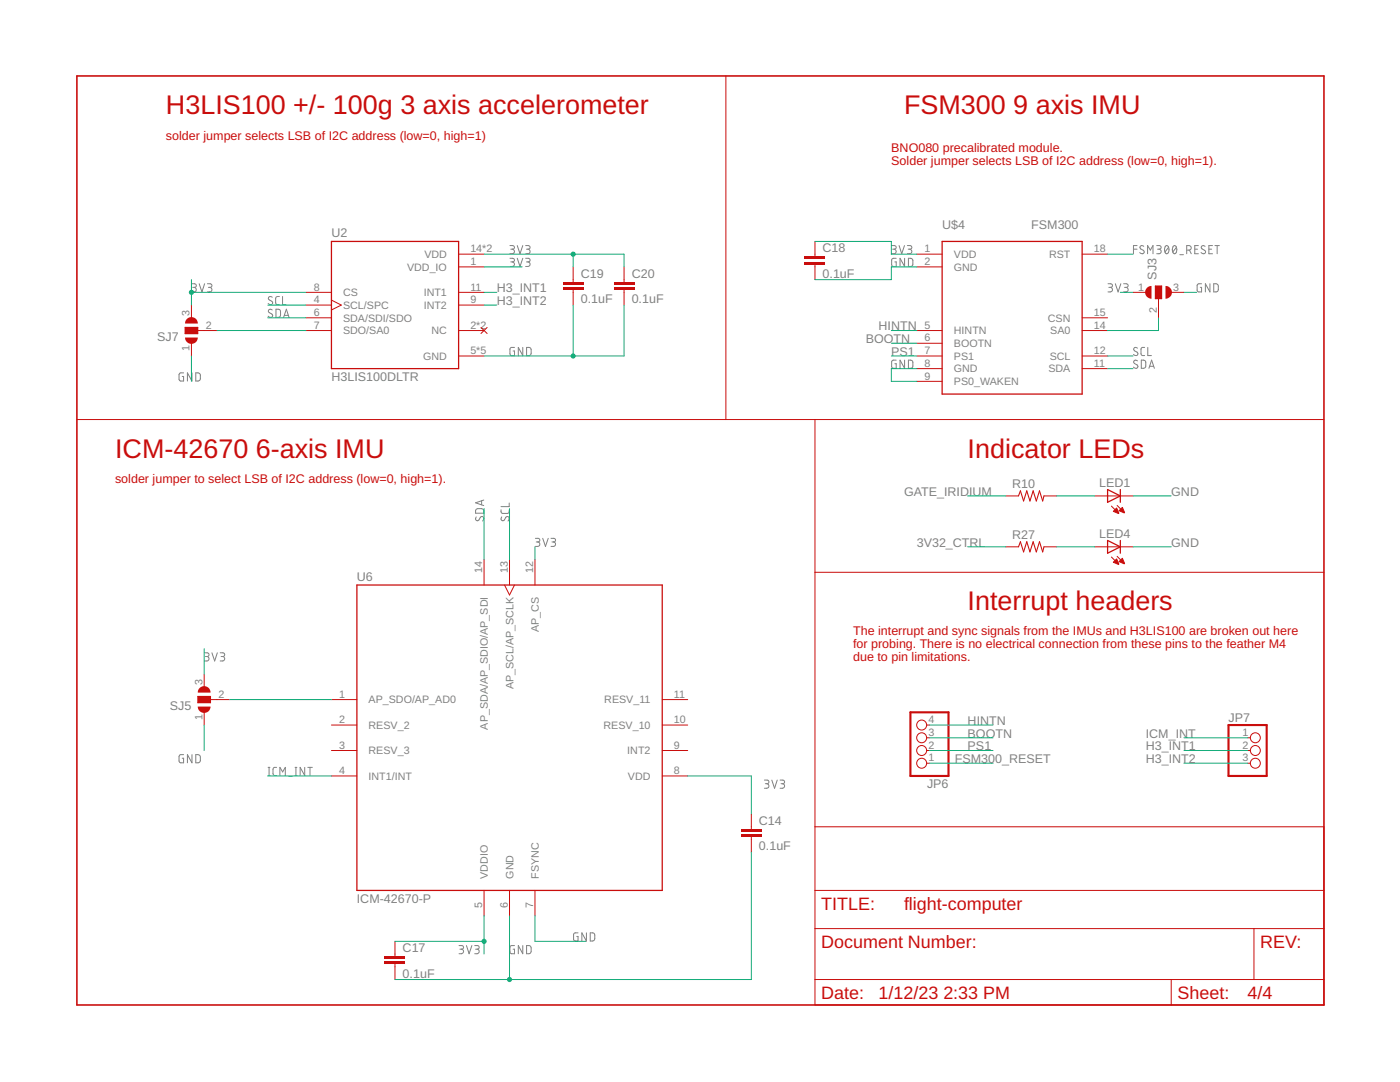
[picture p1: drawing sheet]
<svg xmlns="http://www.w3.org/2000/svg" width="279mm" height="216mm" viewBox="0 0 279 216" stroke-linecap="round" stroke-linejoin="round" font-family="sans-serif">
<g fill="none" stroke="#808080" stroke-width=".2">
<path d="M38.3 56.6h.5a.36 .36 0 0 1 .4 .4 .36 .36 0 0 1-.4 .3h-.3M38.7 57.3a.46 .46 0 0 1 .5 .5 .46 .46 0 0 1-.5 .5h-.4M39.8 56.6l.5 1.7 .5-1.7M41.4 56.6h.6a.36 .36 0 0 1 .3 .4 .36 .36 0 0 1-.3 .3h-.4M41.8 57.3a.46 .46 0 0 1 .5 .5 .46 .46 0 0 1-.5 .5h-.4M54.3 59.3l-.4-.1-.2 .1-.1 .2v.3l.6 .3a.38 .38 0 0 1 .2 .5 .38 .38 0 0 1-.6 .2l-.3-.2M55.8 59.2h-.6l-.2 .3 .1 1.2 .7 .1M56.4 59.2v1.6h.7M101.8 49h.5a.36 .36 0 0 1 .4 .4 .36 .36 0 0 1-.4 .3h-.4M101.8 51.5h.5a.36 .36 0 0 1 .4 .4 .36 .36 0 0 1-.4 .4h-.4M102.2 49.7a.46 .46 0 0 1 .5 .5 .46 .46 0 0 1-.5 .4h-.4M102.2 52.3a.46 .46 0 0 1 .5 .4 .46 .46 0 0 1-.5 .5h-.4"/>
<path d="M103.2 49l.6 1.6 .5-1.6M103.2 51.5l.6 1.7 .5-1.7M104.9 49h.5a.36 .36 0 0 1 .4 .4 .36 .36 0 0 1-.4 .3h-.3M104.9 51.5h.5a.36 .36 0 0 1 .4 .4 .36 .36 0 0 1-.4 .4h-.3M105.3 49.7a.46 .46 0 0 1 .5 .5 .46 .46 0 0 1-.5 .4h-.4M105.3 52.3a.46 .46 0 0 1 .5 .4 .46 .46 0 0 1-.5 .5h-.4M177.9 49h.6a.36 .36 0 0 1 .4 .4 .36 .36 0 0 1-.4 .3h-.4M178.4 49.7a.46 .46 0 0 1 .5 .5 .46 .46 0 0 1-.5 .4h-.5M178.9 51.5h-.6l-.3 .3v1.2l.2 .1 .7 .1v-.9h-.3M179.4 49l.6 1.6 .5-1.6M180.5 51.5v1.7l-.9-1.7v1.7M181.1 49h.5a.36 .36 0 0 1 .4 .4 .36 .36 0 0 1-.4 .3h-.3"/>
<path d="M181.3 51.5l.6 .1 .3 .2v1.1l-.3 .2-.6 .1zM181.5 49.7a.46 .46 0 0 1 .5 .5 .46 .46 0 0 1-.5 .4h-.4M221.1 56.6h.6a.36 .36 0 0 1 .3 .4 .36 .36 0 0 1-.3 .3h-.4M221.6 57.3a.46 .46 0 0 1 .4 .5 .46 .46 0 0 1-.4 .5h-.5M222.6 56.6l.5 1.7 .6-1.7M224.2 56.6h.6a.36 .36 0 0 1 .3 .4 .36 .36 0 0 1-.3 .3h-.4M224.7 57.3a.46 .46 0 0 1 .4 .5 .46 .46 0 0 1-.4 .5h-.5M226.2 49.7h.7M226.9 49h-.7v1.6M228.3 49.1l-.2-.1a.38 .38 0 0 0-.5 .2 .38 .38 0 0 0 .1 .5l.5 .3a.44 .44 0 0 1-.1 .6 .44 .44 0 0 1-.6-.2M229 50.6v-1.6l.6 .9 .5-.9v1.6M230.8 49h.6a.36 .36 0 0 1 .3 .4 .36 .36 0 0 1-.3 .3h-.4"/>
<path d="M231.3 49.7a.46 .46 0 0 1 .4 .5 .46 .46 0 0 1-.4 .4h-.5M232.6 49.1l.3-.1a.97 .97 0 0 1 0 1.6 1.02 1.02 0 0 1-.3-1.5zM233.2 49.4l-.7 .9M234.2 49.1l.2-.1a.97 .97 0 0 1 0 1.6 1.02 1.02 0 0 1-.2-1.5zM234.8 49.4l-.7 .9M235.5 50.8h.7M236.8 49.9h.5a.46 .46 0 0 0 .4-.4 .46 .46 0 0 0-.4-.5h-.5v1.6M237.4 49.9l.3 .7M238.4 49.7h.6M239.2 49h-.8v1.6h.8M239.8 56.6h-.5l-.4 .3v1l.2 .3 .7 .1v-1h-.3M240.5 49.1l-.4-.1-.3 .1-.1 .3 .1 .2 .6 .4a.38 .38 0 0 1 .1 .5 .38 .38 0 0 1-.5 .1l-.3-.2"/>
<path d="M241.3 49.7h.5M241.5 56.6v1.7l-.9-1.7v1.7M242 49h-.7v1.6h.7M242.2 56.6l.7 .1 .2 .2v.9l-.2 .4-.7 .1zM242.5 49h.9M242.9 49v1.6M36.6 74.4h-.6l-.2 .2-.1 1.1 .3 .3h.6v-.9h-.2M38.3 74.4v1.6l-.9-1.6v1.6M39.1 74.4l.7 .1a1.33 1.33 0 0 1 .1 1.3l-.2 .2h-.6zM54.3 61.8l-.4-.1-.2 .1-.1 .3v.2l.6 .4a.38 .38 0 0 1 .2 .5 .38 .38 0 0 1-.6 .1l-.3-.2M55.1 61.7h.6l.2 .3 .1 .9-.3 .4h-.6zM56.6 63.3l.5-1.6 .6 1.6"/>
<path d="M56.7 62.9h.9M102.7 69.3h-.7l-.2 .3v1l.2 .3 .7 .1v-1h-.3M104.3 69.3v1.7l-.9-1.7v1.7M105.1 69.3l.6 .1 .3 .2v.9l-.3 .4-.6 .1zM178.9 71.9h-.7l-.2 .2-.1 1 .3 .4h.7v-.9h-.3M180.5 71.9v1.6l-.9-1.6v1.6M181.3 71.9h.6l.3 .2v1.1l-.3 .2-.6 .1zM227 72l-.2-.1a.38 .38 0 0 0-.5 .1 .38 .38 0 0 0 .1 .5l.5 .3a.44 .44 0 0 1 0 .7 .44 .44 0 0 1-.7-.2M227 69.5l-.2-.1a.38 .38 0 0 0-.5 .1 .38 .38 0 0 0 .1 .5l.5 .3a.44 .44 0 0 1 0 .7 .44 .44 0 0 1-.7-.3M227.8 71.9h.6l.2 .2v1.1l-.2 .2-.6 .1zM228.4 69.3h-.5l-.2 .4v1l.2 .2 .5 .1M229.1 69.3v1.7h.7"/>
<path d="M229.3 73.5l.5-1.6 .6 1.6M229.4 73.1h.8M96.1 99.9v.8M96.5 99.8l-1.6 .5 1.6 .6M95 103.1v.2a.38 .38 0 0 0 .1 .6 .38 .38 0 0 0 .5-.2l.3-.5a.41 .41 0 0 1 .6 0 .41 .41 0 0 1-.1 .6l-.1 .2M95 101.6l.4-.1h.9l.2 .3v.6h-1.6zM100 101.7v.5l.4 .2h1l.2-.2v-.5M100.1 103.1l-.1 .2a.38 .38 0 0 0 .1 .6 .38 .38 0 0 0 .6-.2l.2-.5a.41 .41 0 0 1 .7 0 .41 .41 0 0 1-.1 .6l-.1 .2M101.6 100.4v.7h-1.6M106.8 107.4h.6a.36 .36 0 0 1 .3 .4 .36 .36 0 0 1-.3 .3h-.4M107.3 108.1a.44 .44 0 0 1 .4 .5 .44 .44 0 0 1-.4 .4h-.5M108.3 107.4l.6 1.6 .5-1.6"/>
<path d="M110 107.4h.5a.36 .36 0 0 1 .4 .4 .36 .36 0 0 1-.4 .3h-.3M110.4 108.1a.44 .44 0 0 1 .5 .5 .44 .44 0 0 1-.5 .4h-.4M40.8 130.3h.6a.37 .37 0 0 1 .3 .3 .37 .37 0 0 1-.3 .4h-.4M41.3 131a.44 .44 0 0 1 .4 .4 .44 .44 0 0 1-.4 .5h-.5M42.3 130.3l.5 1.6 .6-1.6M43.9 130.3h.6a.37 .37 0 0 1 .4 .3 .37 .37 0 0 1-.4 .4h-.4M44.4 131a.44 .44 0 0 1 .5 .4 .44 .44 0 0 1-.5 .5h-.5M36.6 150.6h-.6l-.2 .2-.1 1 .3 .4h.6v-.9h-.2M38.3 150.6v1.6l-.9-1.6v1.6M39.1 150.6h.6l.2 .3a1.33 1.33 0 0 1-.1 1.2l-.7 .1zM53.5 154.7h.4M53.5 153.1h.4"/>
<path d="M53.7 153.1v1.6M55.2 153.1h-.5l-.2 .4 .1 1.1 .6 .1M55.9 154.7v-1.6l.5 .9 .5-.9v1.6M57.6 154.9h.7M58.9 154.7h.3M58.9 153.1h.3M59.1 153.1v1.6M60.8 153.1v1.6l-.9-1.6v1.6M61.4 153.1h.9M61.9 153.1v1.6M152.5 155.7h.6a.36 .36 0 0 1 .4 .3 .36 .36 0 0 1-.4 .4h-.4M153 156.4a.46 .46 0 0 1 .5 .4 .46 .46 0 0 1-.5 .5h-.5"/>
<path d="M154 155.7l.6 1.6 .5-1.6M155.7 155.7h.5a.36 .36 0 0 1 .4 .3 .36 .36 0 0 1-.4 .4h-.3M156.1 156.4a.46 .46 0 0 1 .5 .4 .46 .46 0 0 1-.5 .5h-.4M91.6 188.7h.6a.36 .36 0 0 1 .3 .3 .36 .36 0 0 1-.3 .4h-.4M92.1 189.4a.46 .46 0 0 1 .4 .5 .46 .46 0 0 1-.4 .4h-.5M93.1 188.7l.5 1.6 .6-1.6M94.7 188.7h.6a.36 .36 0 0 1 .3 .3 .36 .36 0 0 1-.3 .4h-.4M95.2 189.4a.46 .46 0 0 1 .4 .5 .46 .46 0 0 1-.4 .4h-.5M102.7 188.7h-.7l-.2 .2v1l.2 .4h.7v-.9h-.3M104.3 188.7v1.6l-.9-1.6v1.6M105.1 188.7h.6l.3 .3v.8l-.3 .5h-.6zM115.4 186.1l-.7 .1-.2 .2v1l.2 .3 .7 .1v-.9h-.3"/>
<path d="M117 186.1v1.7l-.9-1.7v1.7M117.8 186.1l.6 .1 .3 .2v.9l-.3 .4-.6 .1z"/>
</g>
<g fill="none" stroke="#c90d0c" stroke-width=".2">
<path d="M144.9 15.2v68.5M183 50.7h5M183 53.3h5M216 50.7h5M183 66h5M183 68.5h5M183 71h5M183 73.6h5M183 76.1h5M216 66h5M216 71h5M216 73.6h5"/>
<path d="M216 63.4h5M15.3 83.7h248.9M162.6 83.7v116.8h101.6v-35.5h-101.6M96.6 111.7v5M100.7 116.7l1 2 1-2M101.7 111.7v5M106.8 111.7v5M162.6 114.2h101.6M66.1 139.6h5.1M132.2 139.6h5M66.1 144.7h5.1M66.1 154.8h5.1"/>
<path d="M66.1 149.8h5.1M132.2 144.7h5M132.2 154.8h5M132.2 149.8h5M96.6 177.7v5.1M101.7 177.7v5.1M106.8 177.7v5.1M162.6 177.7h101.6M162.6 185.3h101.6M162.6 195.5h101.6M233.7 195.5v5M250.3 185.3v10.2"/>
</g>
<path d="M188 48.2h28v30.4h-28zM71.2 116.7h61v61h-61z" fill="none" stroke="#c90d0c" stroke-width=".25"/>
<path d="M15.3 15.2h248.9v185.3h-248.9z" fill="none" stroke="#c90d0c" stroke-width=".32"/>
<g fill="#c90d0c">
<path d="M232.6 57.1a1.27 1.27 0 0 1 1.3 1.2 1.27 1.27 0 0 1-1.3 1.3z" fill-rule="evenodd"/>
<path d="M228.9 57.5l.5-.4h.4v2.5a1.27 1.27 0 0 1-1.2-.7 1.27 1.27 0 0 1 .3-1.4z" fill-rule="evenodd"/>
</g>
<g fill="#c90d0c">
<path d="M232.6 57.1h.5l.5 .4a1.21 1.21 0 0 1 .3 1.1l-.6 .8-.7 .2zM232.6 57.1v2.5h.1l.9-.4 .3-.9-.3-.8-.5-.4z"/>
<path d="M228.9 57.5l.5-.4h.4v2.5h-.1a1.28 1.28 0 0 1-.8-2.1zM228.9 57.5l-.3 .5 .1 .9 .4 .5 .7 .2v-2.5h-.4z"/>
</g>
<path d="M230.6 57.1h1.2v2.5h-1.2zM231.2 59.6v1.3" fill="none" stroke="#c90d0c" stroke-width=".2"/>
<path d="M230.6 57.1h1.2v2.5h-1.2z" fill-rule="evenodd" fill="#c90d0c"/>
<path d="M230.6 57.1h1.2v2.5h-1.2zM230.6 57.1v2.5h1.2v-2.5z" fill="#c90d0c"/>
<path d="M226.1 58.3h2.6M233.7 58.3h2.6M231.2 60.9v2.5" fill="none" stroke="#c90d0c" stroke-width=".2"/>
<g fill="#c90d0c">
<path d="M39.9 137.2a1.27 1.27 0 0 1 1.4-.2 1.27 1.27 0 0 1 .7 1.2h-2.5v-.5z" fill-rule="evenodd"/>
<path d="M39.5 141h2.5a1.27 1.27 0 0 1-1.3 1.3 1.27 1.27 0 0 1-1.2-1.3z" fill-rule="evenodd"/>
</g>
<g fill="#c90d0c">
<path d="M39.9 137.2l.8-.3 .6 .2a1.23 1.23 0 0 1 .7 .9v.2h-2.5v-.5zM39.9 137.2l-.4 .5v.5h2.5l-.2-.7-.5-.4-.6-.2z"/>
<path d="M39.5 141h2.5v.1a1.27 1.27 0 0 1-1.6 1.1l-.7-.5zM39.5 141v.4l.4 .5 .8 .4 .9-.4 .4-.8v-.1z"/>
</g>
<path d="M39.5 139h2.5v1.2h-2.5zM42 139.6h1.3" fill="none" stroke="#c90d0c" stroke-width=".2"/>
<path d="M39.5 139h2.5v1.2h-2.5z" fill-rule="evenodd" fill="#c90d0c"/>
<path d="M39.5 139h2.5v1.2h-2.5zM39.5 139v1.2h2.5v-1.2z" fill="#c90d0c"/>
<path d="M40.7 134.5v2.6M43.3 139.6h2.5M40.7 142.1v2.6M149.9 165v.5M149.9 167v.5" fill="none" stroke="#c90d0c" stroke-width=".2"/>
<g fill="#c90d0c">
<path d="M147.9 166.5h4.1v.5h-4.1z" fill-rule="evenodd"/>
<path d="M147.9 165.5h4.1v.5h-4.1z" fill-rule="evenodd"/>
</g>
<g fill="#c90d0c">
<path d="M147.9 166.5h4.1v.5h-4.1zM147.9 166.5v.5h4.1v-.5z"/>
<path d="M147.9 165.5h4.1v.5h-4.1zM147.9 165.5v.5h4.1v-.5z"/>
</g>
<path d="M149.9 162.4v2.6M149.9 167.5v2.6M78.8 190.4v.5M78.8 192.4v.5" fill="none" stroke="#c90d0c" stroke-width=".2"/>
<g fill="#c90d0c">
<path d="M76.8 191.9h4.1v.5h-4.1z" fill-rule="evenodd"/>
<path d="M76.8 190.9h4.1v.5h-4.1z" fill-rule="evenodd"/>
</g>
<g fill="#c90d0c">
<path d="M76.8 191.9h4.1v.5h-4.1zM76.8 191.9v.5h4.1v-.5z"/>
<path d="M76.8 190.9h4.1v.5h-4.1zM76.8 190.9v.5h4.1v-.5z"/>
</g>
<path d="M162.6 50.7v.5M162.6 52.7v.6M78.8 187.8v2.6M78.8 192.9v2.6" fill="none" stroke="#c90d0c" stroke-width=".2"/>
<g fill="#c90d0c">
<path d="M160.6 52.2h4.1v.5h-4.1z" fill-rule="evenodd"/>
<path d="M160.6 51.2h4.1v.5h-4.1z" fill-rule="evenodd"/>
</g>
<g fill="#c90d0c">
<path d="M160.6 52.2h4.1v.5h-4.1zM160.6 52.2v.5h4.1v-.5z"/>
<path d="M160.6 51.2h4.1v.5h-4.1zM160.6 51.2v.5h4.1v-.5z"/>
</g>
<g fill="none" stroke="#c90d0c" stroke-width=".2">
<path d="M61.1 58.3h5M66.1 59.9l2 1-2 .9M91.5 58.3h5.1M91.5 50.7h5.1M91.5 53.3h5.1M162.6 48.2v2.5M162.6 53.3v2.5M61.1 60.9h5M61.1 66h5M61.1 63.4h5M91.5 60.9h5.1M91.5 66h5.1"/>
<path d="M91.5 71h5.1M96 65.3l1.2 1.2M97.2 65.3l-1.2 1.2"/>
</g>
<path d="M66.1 48.2h25.4v25.4h-25.4z" fill="none" stroke="#c90d0c" stroke-width=".25"/>
<g fill="#c90d0c">
<path d="M37.4 63.6a1.27 1.27 0 0 1 1.3-.2 1.27 1.27 0 0 1 .8 1.2h-2.6l.1-.5z" fill-rule="evenodd"/>
<path d="M36.9 67.4h2.6a1.27 1.27 0 0 1-1.3 1.2 1.27 1.27 0 0 1-1.3-1.2z" fill-rule="evenodd"/>
</g>
<g fill="#c90d0c">
<path d="M37.4 63.6l.8-.3 .6 .1a1.23 1.23 0 0 1 .7 1v.2h-2.6l.1-.5zM37.4 63.6l-.4 .5-.1 .5h2.6l-.2-.8-.5-.4-.6-.1z"/>
<path d="M36.9 67.4h2.6v.1a1.27 1.27 0 0 1-1.6 1.1l-.8-.5zM36.9 67.4l.1 .4 .4 .5 .8 .3 .9-.3 .4-.8v-.1z"/>
</g>
<path d="M36.9 65.3h2.6v1.3h-2.6zM39.5 66h1.2" fill="none" stroke="#c90d0c" stroke-width=".2"/>
<path d="M36.9 65.3h2.6v1.3h-2.6z" fill-rule="evenodd" fill="#c90d0c"/>
<path d="M36.9 65.3h2.6v1.3h-2.6zM36.9 65.3v1.3h2.6v-1.3z" fill="#c90d0c"/>
<path d="M114.4 55.8v.5M114.4 57.8v.5M38.2 60.9v2.5M38.2 68.5v2.5M40.7 66h2.6" fill="none" stroke="#c90d0c" stroke-width=".2"/>
<g fill="#c90d0c">
<path d="M112.4 57.3h4v.5h-4z" fill-rule="evenodd"/>
<path d="M112.4 56.3h4v.5h-4z" fill-rule="evenodd"/>
</g>
<g fill="#c90d0c">
<path d="M112.4 57.3h4v.5h-4zM112.4 57.3v.5h4v-.5z"/>
<path d="M112.4 56.3h4v.5h-4zM112.4 56.3v.5h4v-.5z"/>
</g>
<path d="M114.4 53.3v2.5M114.4 58.3v2.6M124.5 55.8v.5M124.5 57.8v.5" fill="none" stroke="#c90d0c" stroke-width=".2"/>
<g fill="#c90d0c">
<path d="M122.5 57.3h4.1v.5h-4.1z" fill-rule="evenodd"/>
<path d="M122.5 56.3h4.1v.5h-4.1z" fill-rule="evenodd"/>
</g>
<g fill="#c90d0c">
<path d="M122.5 57.3h4.1v.5h-4.1zM122.5 57.3v.5h4.1v-.5z"/>
<path d="M122.5 56.3h4.1v.5h-4.1zM122.5 56.3v.5h4.1v-.5z"/>
</g>
<g fill="none" stroke="#c90d0c" stroke-width=".2">
<path d="M124.5 53.3v2.5M124.5 58.3v2.6M200.7 99h2.6M208.3 99h2.6M218.5 99h7.6M200.7 109.1h2.6M208.3 109.1h2.6M218.5 109.1h7.6M221.8 101l1.4 1.4M221.8 111.1l1.4 1.4M222.9 100.9l1.4 1.4M222.9 111l1.4 1.4"/>
<path d="M184.9 152.3h.6M184.9 149.8h.6M184.9 147.2h.6M184.9 144.7h.6M249 152.3h.5M249 149.8h.5M249 147.2h.5"/>
<circle cx="183.9" cy="147.2" r=".99"/>
<circle cx="183.9" cy="149.8" r=".99"/>
<circle cx="183.9" cy="152.3" r=".99"/>
<circle cx="183.9" cy="144.7" r=".99"/>
<circle cx="250.5" cy="152.3" r=".99"/>
<circle cx="250.5" cy="149.8" r=".99"/>
<circle cx="250.5" cy="147.2" r=".99"/>
</g>
<path d="M181.7 142.1h7.6v12.7h-7.6zM245.2 144.7h7.6v10.1h-7.6z" fill="none" stroke="#c90d0c" stroke-width=".42"/>
<path d="M221 97.7l2.6 1.3-2.6 1.2zM223.6 97.7v2.5M221 107.8l2.6 1.3-2.6 1.3zM223.6 107.8v2.6" fill="none" stroke="#c90d0c" stroke-width=".25"/>
<g fill="#c90d0c" stroke="#c90d0c" stroke-width=".2">
<path d="M222.2 102l.7-.6 .4 1z" fill-rule="evenodd"/>
<path d="M223.3 101.9l.7-.7 .4 1.1z" fill-rule="evenodd"/>
<path d="M222.2 112.2l.7-.7 .4 1.1z" fill-rule="evenodd"/>
<path d="M223.3 112.1l.7-.7 .4 1z" fill-rule="evenodd"/>
</g>
<path d="M203.3 99l.3-1.1 .7 2.1 .6-2.1 .6 2.1 .7-2.1 .6 2.1 .7-2.1 .6 2.1 .2-1M203.3 109.1l.3-1 .7 2 .6-2 .6 2 .7-2 .6 2 .7-2 .6 2 .2-1" fill="none" stroke="#c90d0c" stroke-width=".21"/>
<path d="M162.6 48.2h15.3v2.5h5.1M223.6 58.3h2.5M78.8 187.8h17.8M96.6 182.8v7.6" fill="none" stroke="#0dab76" stroke-width=".2"/>
<circle cx="96.6" cy="187.8" r=".51" fill="#0dab76"/>
<path d="M96.1 187.8a.51 .51 0 0 1 1 0 .51 .51 0 0 1-1 0zM96.1 187.8a.51 .51 0 0 0 1 0 .51 .51 0 0 0-1 0z" fill="#0dab76"/>
<path d="M96.6 50.7h27.9v2.6M114.4 50.7v2.6M40.7 129.4v5.1M137.2 154.8h12.7v7.6" fill="none" stroke="#0dab76" stroke-width=".2"/>
<circle cx="114.4" cy="50.7" r=".51" fill="#0dab76"/>
<path d="M113.9 50.7a.51 .51 0 0 1 1 0 .51 .51 0 0 1-1 0zM113.9 50.7a.51 .51 0 0 0 1 0 .51 .51 0 0 0-1 0z" fill="#0dab76"/>
<path d="M38.2 55.8v5.1M38.2 58.3h22.9M96.6 53.3h7.6" fill="none" stroke="#0dab76" stroke-width=".2"/>
<circle cx="38.2" cy="58.3" r=".51" fill="#0dab76"/>
<path d="M37.7 58.3a.51 .51 0 0 1 1 0 .51 .51 0 0 1-1 0zM37.7 58.3a.51 .51 0 0 0 1 0 .51 .51 0 0 0-1 0z" fill="#0dab76"/>
<path d="M183 53.3h-5.1v2.5h-15.3M236.3 58.3h2.5M183 73.6h-5.1v2.5h5.1M106.8 109.1v2.6M149.9 170.1v25.4h-71.1M101.7 182.8v12.7" fill="none" stroke="#0dab76" stroke-width=".2"/>
<circle cx="101.7" cy="195.5" r=".51" fill="#0dab76"/>
<path d="M101.2 195.5a.51 .51 0 0 1 1 0 .51 .51 0 0 1-1 0zM101.2 195.5a.51 .51 0 0 0 1 0 .51 .51 0 0 0-1 0z" fill="#0dab76"/>
<path d="M38.2 71v5.1M114.4 60.9v10.1M124.5 60.9v10.1h-27.9M40.7 144.7v5.1" fill="none" stroke="#0dab76" stroke-width=".2"/>
<circle cx="114.4" cy="71" r=".51" fill="#0dab76"/>
<path d="M113.9 71a.51 .51 0 0 1 1 0 .51 .51 0 0 1-1 0zM113.9 71a.51 .51 0 0 0 1 0 .51 .51 0 0 0-1 0z" fill="#0dab76"/>
<g fill="none" stroke="#0dab76" stroke-width=".2">
<path d="M96.6 58.3h2.5M221 50.7h5.1M43.3 66h17.8M53.4 63.4h7.7M53.4 60.9h7.7M96.6 60.9h2.5M177.9 66h5.1M177.9 68.5h5.1M177.9 71h5.1M221 71h5.1M221 73.6h5.1M231.2 63.4v2.6h-10.2"/>
<path d="M193.1 99h7.6M210.9 99h7.6M226.1 99h7.6M96.6 101.5v10.2M101.7 101.5v10.2M193.1 109.1h7.6M210.9 109.1h7.6M226.1 109.1h7.6M45.8 139.6h20.3M53.4 154.8h12.7M185.5 144.7h12.7M185.5 147.2h12.7"/>
<path d="M185.5 149.8h12.7M185.5 152.3h12.7M236.3 147.2h12.7M236.3 149.8h12.7M236.3 152.3h12.7M106.8 182.8v5h10.1"/>
</g>
<g font-size="5.4" fill="#c90d0c">
<text x="33.1" y="22.8">H3LIS100 +/- 100g 3 axis accelerometer</text>
<text x="180.4" y="22.8">FSM300</text>
<text x="202.2" y="22.8">9 axis IMU</text>
<text x="23" y="91.3">ICM-42670</text>
<text x="51.1" y="91.3">6-axis IMU</text>
<text x="193.1" y="91.3">Indicator LEDs</text>
<text x="193.1" y="121.8">Interrupt headers</text>
</g>
<g font-size="3.6" fill="#c90d0c">
<text x="163.9" y="181.5">TITLE:</text>
<text x="180.4" y="181.5">flight-computer</text>
<text x="163.9" y="189.1">Document Number:</text>
<text x="251.5" y="189.1">REV:</text>
<text x="163.9" y="199.3">Date:</text>
<text x="175.3" y="199.3">1/12/23</text>
<text x="188.3" y="199.3">2:33 PM</text>
<text x="235" y="199.3">Sheet:</text>
<text x="249" y="199.3">4/4</text>
</g>
<g font-size="2.5" fill="#c90d0c">
<text x="33.1" y="27.9">solder jumper selects LSB of I2C address (low=0, high=1)</text>
<text x="177.9" y="30.3">BNO080 precalibrated module.</text>
<text x="177.9" y="32.9">Solder jumper selects LSB of I2C address (low=0, high=1).</text>
<text x="23" y="96.4">solder jumper to select LSB of I2C address (low=0, high=1).</text>
<text x="170.3" y="126.6">The interrupt and sync signals from the IMUs and H3LIS100 are broken out here</text>
<text x="170.3" y="129.3">for probing. There is no electrical connection from these pins to the feather M4</text>
<text x="170.3" y="132">due to pin limitations.</text>
</g>
<g font-size="2.5" fill="#808080">
<text x="66.1" y="47.3">U2</text>
<text x="188" y="45.6">U$4</text>
<text x="205.8" y="45.6">FSM300</text>
<text x="164.2" y="50.3">C18</text>
<text x="99.2" y="58.3">H3_INT1</text>
<text x="115.9" y="55.4">C19</text>
<text x="126.1" y="55.4">C20</text>
<text x="164.2" y="55.4">0.1uF</text>
<text x="230.8" y="55.8" transform="rotate(-90 230.8 55.8)">SJ3</text>
<text x="99.2" y="60.9">H3_INT2</text>
<text x="115.9" y="60.5">0.1uF</text>
<text x="126.1" y="60.5">0.1uF</text>
<text x="175.3" y="65.9">HINTN</text>
<text x="31.4" y="68.1">SJ7</text>
<text x="172.8" y="68.5">BOOTN</text>
<text x="177.9" y="71">PS1</text>
<text x="66.1" y="76.1">H3LIS100DLTR</text>
<text x="180.4" y="99">GATE_IRIDIUM</text>
<text x="202" y="97.5">R10</text>
<text x="219.4" y="97.2">LED1</text>
<text x="233.7" y="99">GND</text>
<text x="202" y="107.6">R27</text>
<text x="219.4" y="107.3">LED4</text>
<text x="183" y="109.1">3V32_CTRL</text>
<text x="233.7" y="109.1">GND</text>
<text x="71.2" y="116">U6</text>
<text x="33.9" y="141.7">SJ5</text>
<text x="193.1" y="144.7">HINTN</text>
<text x="193.1" y="147.2">BOOTN</text>
<text x="193.1" y="149.7">PS1</text>
<text x="228.7" y="147.2">ICM_INT</text>
<text x="228.7" y="149.7">H3_INT1</text>
<text x="245.2" y="144">JP7</text>
<text x="190.6" y="152.3">FSM300_RESET</text>
<text x="228.7" y="152.3">H3_INT2</text>
<text x="185" y="157.2">JP6</text>
<text x="151.5" y="164.6">C14</text>
<text x="151.5" y="169.7">0.1uF</text>
<text x="71.2" y="180.2">ICM-42670-P</text>
<text x="80.4" y="190">C17</text>
<text x="80.4" y="195.1">0.1uF</text>
</g>
<g font-size="2.1" fill="#808080">
<text x="84.7" y="51.5">VDD</text>
<text x="93.9" y="50.4">14*2</text>
<text x="93.9" y="52.9">1</text>
<text x="184.5" y="50.4">1</text>
<text x="184.5" y="52.9">2</text>
<text x="190.4" y="51.5">VDD</text>
<text x="209.4" y="51.5">RST</text>
<text x="218.3" y="50.4">18</text>
<text x="62.6" y="58">8</text>
<text x="68.5" y="59.1">CS</text>
<text x="81.2" y="54">VDD_IO</text>
<text x="84.6" y="59.1">INT1</text>
<text x="93.9" y="58">11</text>
<text x="190.4" y="54">GND</text>
<text x="227.1" y="58">1</text>
<text x="234.1" y="58">3</text>
<text x="37.8" y="63.1" transform="rotate(-90 37.8 63.1)">3</text>
<text x="41.1" y="65.6">2</text>
<text x="62.6" y="60.5">4</text>
<text x="62.6" y="63.1">6</text>
<text x="62.6" y="65.6">7</text>
<text x="68.5" y="61.6">SCL/SPC</text>
<text x="68.5" y="64.2">SDA/SDI/SDO</text>
<text x="84.6" y="61.6">INT2</text>
<text x="93.9" y="60.5">9</text>
<text x="93.9" y="65.6">2*2</text>
<text x="184.5" y="65.6">5</text>
<text x="209.1" y="64.2">CSN</text>
<text x="218.3" y="65.6">14</text>
<text x="218.3" y="63.1">15</text>
<text x="230.9" y="62.4" transform="rotate(-90 230.9 62.4)">2</text>
<text x="37.8" y="70" transform="rotate(-90 37.8 70)">1</text>
<text x="68.5" y="66.7">SDO/SA0</text>
<text x="84.5" y="71.8">GND</text>
<text x="86.1" y="66.7">NC</text>
<text x="93.9" y="70.7">5*5</text>
<text x="184.5" y="68.1">6</text>
<text x="184.5" y="70.7">7</text>
<text x="190.4" y="66.7">HINTN</text>
<text x="190.4" y="69.2">BOOTN</text>
<text x="190.4" y="71.8">PS1</text>
<text x="209.5" y="71.8">SCL</text>
<text x="209.6" y="66.7">SA0</text>
<text x="218.3" y="70.7">12</text>
<text x="184.5" y="73.2">8</text>
<text x="184.5" y="75.7">9</text>
<text x="190.4" y="74.3">GND</text>
<text x="190.4" y="76.9">PS0_WAKEN</text>
<text x="209.2" y="74.3">SDA</text>
<text x="218.3" y="73.2">11</text>
<text x="96.3" y="114.4" transform="rotate(-90 96.3 114.4)">14</text>
<text x="101.3" y="114.4" transform="rotate(-90 101.3 114.4)">13</text>
<text x="106.4" y="114.4" transform="rotate(-90 106.4 114.4)">12</text>
<text x="107.5" y="126.1" transform="rotate(-90 107.5 126.1)">AP_CS</text>
<text x="40.4" y="136.7" transform="rotate(-90 40.4 136.7)">3</text>
<text x="102.5" y="137.5" transform="rotate(-90 102.5 137.5)">AP_SCL/AP_SCLK</text>
<text x="40.4" y="143.7" transform="rotate(-90 40.4 143.7)">1</text>
<text x="43.6" y="139.2">2</text>
<text x="67.7" y="139.2">1</text>
<text x="73.6" y="140.3">AP_SDO/AP_AD0</text>
<text x="120.6" y="140.4">RESV_11</text>
<text x="134.5" y="139.2">11</text>
<text x="67.7" y="144.3">2</text>
<text x="67.7" y="149.4">3</text>
<text x="73.6" y="145.4">RESV_2</text>
<text x="97.4" y="145.6" transform="rotate(-90 97.4 145.6)">AP_SDA/AP_SDIO/AP_SDI</text>
<text x="120.5" y="145.4">RESV_10</text>
<text x="134.5" y="149.4">9</text>
<text x="134.5" y="144.3">10</text>
<text x="185.3" y="149.4">2</text>
<text x="185.3" y="146.9">3</text>
<text x="185.3" y="144.3">4</text>
<text x="248" y="146.9">1</text>
<text x="248" y="149.4">2</text>
<text x="67.7" y="154.5">4</text>
<text x="73.6" y="155.6">INT1/INT</text>
<text x="73.6" y="150.5">RESV_3</text>
<text x="125.2" y="150.5">INT2</text>
<text x="125.3" y="155.6">VDD</text>
<text x="134.5" y="154.5">8</text>
<text x="185.3" y="151.9">1</text>
<text x="248" y="151.9">3</text>
<text x="97.4" y="175.3" transform="rotate(-90 97.4 175.3)">VDDIO</text>
<text x="102.5" y="175.3" transform="rotate(-90 102.5 175.3)">GND</text>
<text x="107.5" y="175.3" transform="rotate(-90 107.5 175.3)">FSYNC</text>
<text x="96.3" y="181.2" transform="rotate(-90 96.3 181.2)">5</text>
<text x="101.3" y="181.2" transform="rotate(-90 101.3 181.2)">6</text>
<text x="106.4" y="181.2" transform="rotate(-90 106.4 181.2)">7</text>
</g>
</svg>
